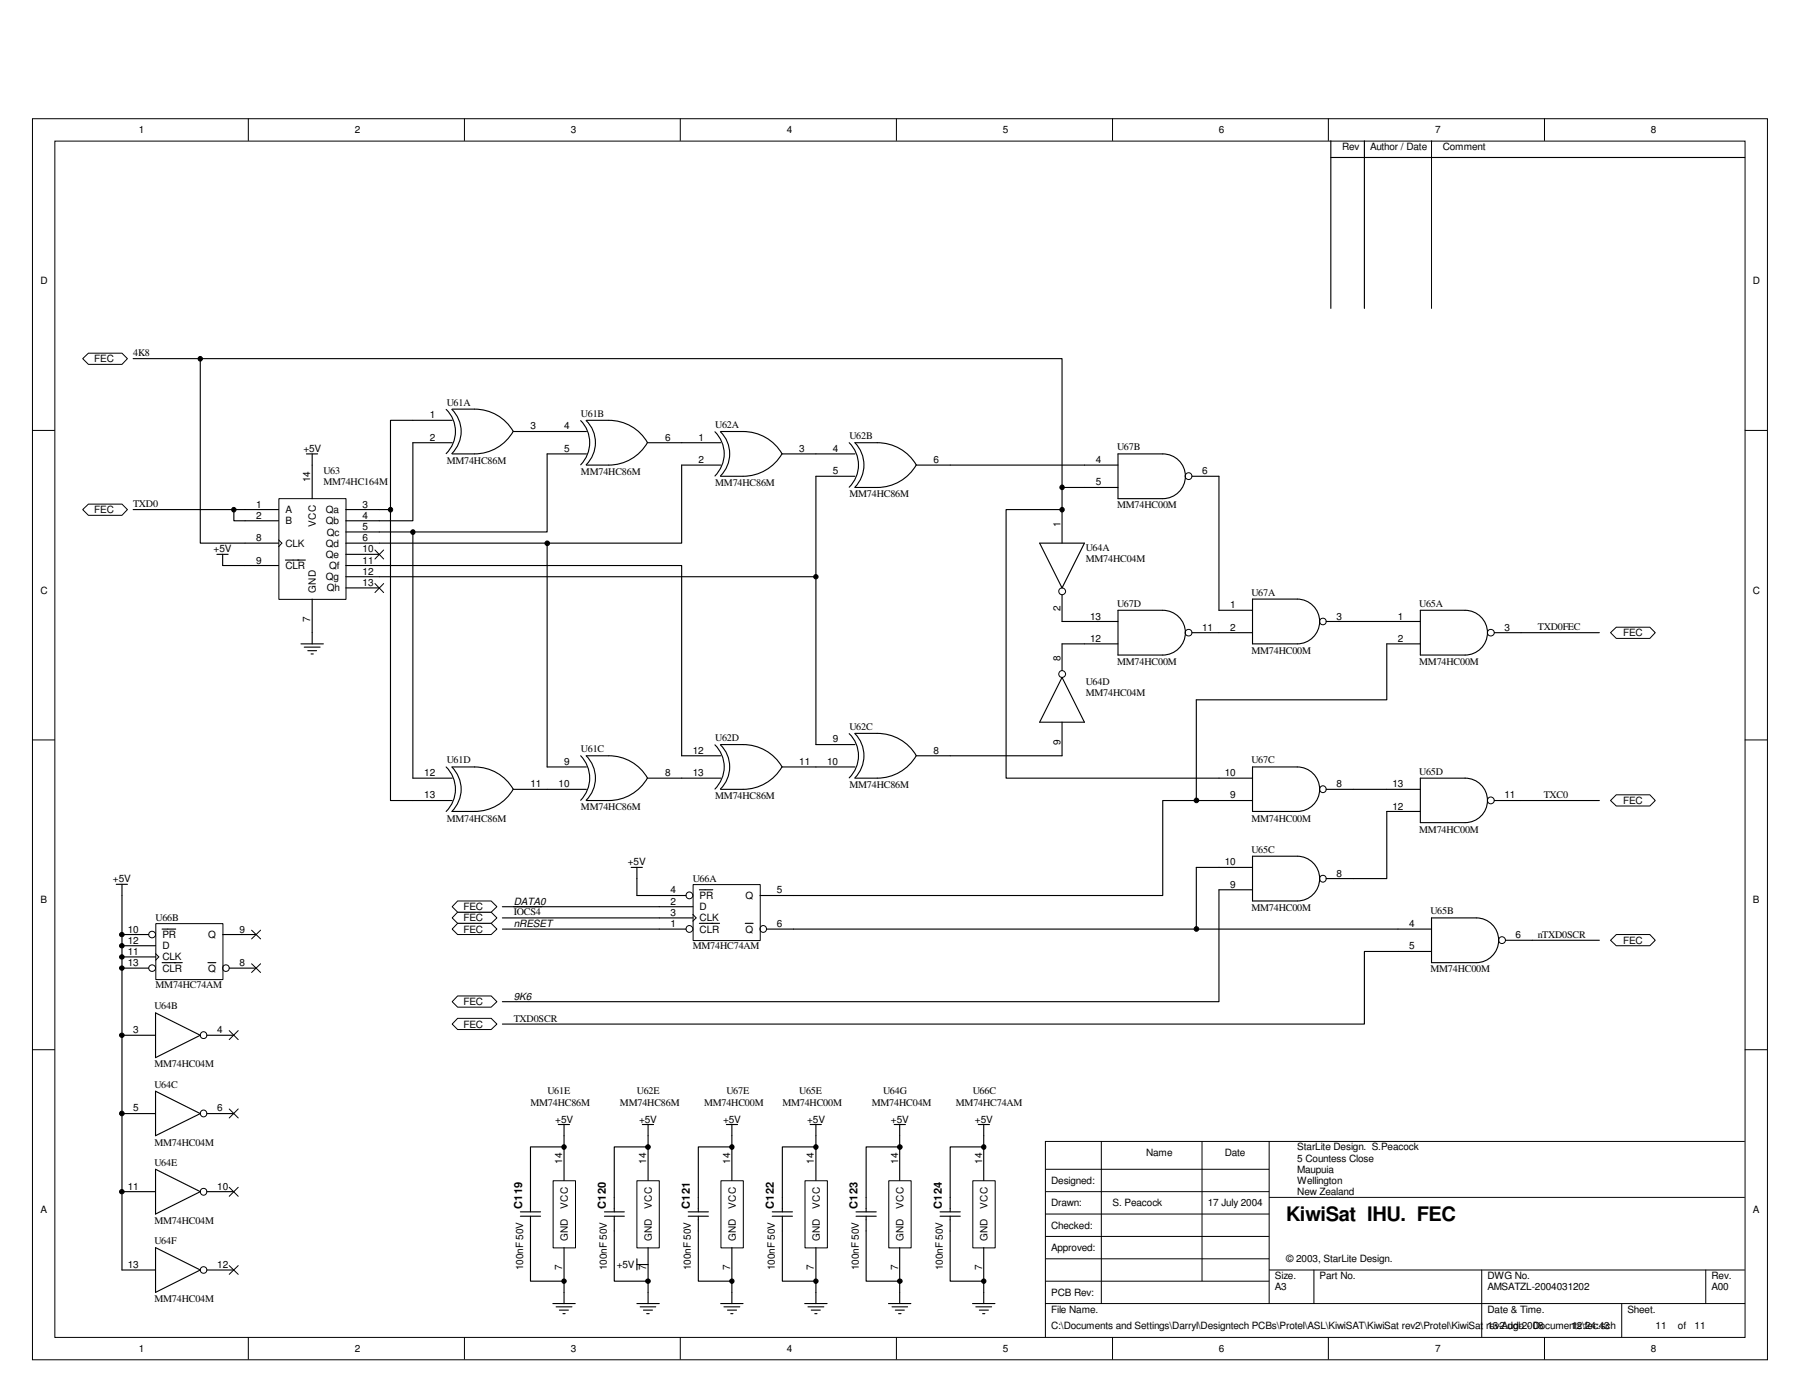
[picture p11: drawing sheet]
<svg xmlns="http://www.w3.org/2000/svg" width="279mm" height="216mm" viewBox="0 0 279 216" stroke-linecap="round" stroke-linejoin="round" font-family="sans-serif">
<g fill="none" stroke="#000" stroke-width=".16">
<path d="M5 18.4h269.2v192.5h-269.2zM38.5 18.4v3.4M72.1 18.4v3.4M105.5 18.4v3.4M139.1 18.4v3.4M172.6 18.4v3.4M206.1 18.4v3.4M239.6 18.4v3.4M8.5 21.9h262.2v185.5h-262.2zM222.1 21.8v26M5 66.8h3.5M270.7 66.8h3.5"/>
<path d="M5 114.8h3.5M270.7 114.8h3.5M5 162.8h3.5M170.9 177v25.2M186.5 177v21.7M196.9 177v25.2M270.7 177h-108.5v30.4M270.7 162.8h3.5M162.2 181.4h34.7M162.2 191.8h34.7M162.2 184.8h34.7M162.2 188.3h34.7"/>
<path d="M162.2 195.2h34.7M162.2 198.7h34.7M196.9 185.7h73.8M196.9 197h73.8M203.8 197v5.2M229.9 197v10.4M264.6 197v5.2M38.5 207.4v3.5M72.1 207.4v3.5M105.5 207.4v3.5M139.1 207.4v3.5M162.2 202.2h108.5"/>
<path d="M172.6 207.4v3.5M206.1 207.4v3.5M239.6 207.4v3.5M251.6 202.2v5.2"/>
</g>
<g fill="none" stroke="#000" stroke-width=".17">
<path d="M206.5 21.8v26M206.5 24.4h64.2M211.7 21.8v26M64.1 65.2h6M64.1 68.7h6M69.2 63.5a4.8 4.8 0 0 1 0 6.9M70.1 63.5a4.8 4.8 0 0 1 0 6.9M70.1 63.5a13.4 13.4 0 0 1 5.9 .4 6.8 6.8 0 0 1 3.6 3M79.6 66.9a6.9 6.9 0 0 1-6 3.5h-3.5M79.7 66.9h11.3M84.9 70.4h6.1M90.1 65.2a4.9 4.9 0 0 1 0 6.9"/>
<path d="M90.9 65.2a4.8 4.8 0 0 1 0 6.9M91 65.2a13.4 13.4 0 0 1 5.8 .4 6.8 6.8 0 0 1 3.7 3.1M100.5 68.6a6.9 6.9 0 0 1-6.1 3.5h-3.4M100.5 68.7h5.2M69.2 119a4.9 4.9 0 0 1 0 6.9M70.1 119a4.9 4.9 0 0 1 0 6.9M70.1 119a13.4 13.4 0 0 1 5.9 .4 6.8 6.8 0 0 1 3.6 3M84.9 119h6.1M90.1 117.2a5 5 0 0 1 0 6.9M90.9 117.2a4.9 4.9 0 0 1 0 6.9M91 117.2a13.4 13.4 0 0 1 5.8 .4 6.8 6.8 0 0 1 3.7 3.1M64.1 124.2h6"/>
<path d="M64.1 120.7h6M79.6 122.4a6.9 6.9 0 0 1-6 3.5h-3.5M79.7 122.4h11.3M100.5 120.6a6.9 6.9 0 0 1-6.1 3.6h-3.4M100.5 120.7h5.2M79.7 140.6h4.3"/>
</g>
<path d="M85.9 183.2h3.4v10.3h-3.4z" fill="#fff"/>
<path d="M85.8 183.1h3.5v10.4h-3.5z" fill="none" stroke="#000" stroke-width=".16"/>
<g fill="none" stroke="#000" stroke-width=".17">
<path d="M105.7 68.7h6.1M105.7 72.1h6.1M110.9 67a4.8 4.8 0 0 1 0 6.8M111.8 67a4.8 4.8 0 0 1 0 6.8M111.8 66.9a13.5 13.5 0 0 1 5.9 .4 6.9 6.9 0 0 1 3.6 3.1M121.3 70.4a7 7 0 0 1-6 3.5h-3.5M121.4 70.4h11.2M126.6 73.9h6M131.7 68.7a4.9 4.9 0 0 1 0 6.9M142.2 72.1a6.9 6.9 0 0 0-6.1-3.4h-3.5a5 5 0 0 1 0 6.9M142.2 72.1a7 7 0 0 1-6.1 3.5h-3.5M142.2 72.1h5.2"/>
<path d="M105.7 117.2h6.1M110.9 115.5a4.8 4.8 0 0 1 0 6.9M111.8 115.5a4.8 4.8 0 0 1 0 6.9M111.8 115.5a13.5 13.5 0 0 1 5.9 .4 6.9 6.9 0 0 1 3.6 3.1M121.3 118.9a7 7 0 0 1-6 3.5h-3.5M121.4 119h11.2M126.6 115.5h6M131.7 113.8a4.8 4.8 0 0 1 0 6.8M132.6 113.8a4.9 4.9 0 0 1 0 6.8M132.6 113.7a13.5 13.5 0 0 1 5.9 .5 6.9 6.9 0 0 1 3.7 3M142.2 117.2a7 7 0 0 1-6.1 3.5h-3.5M142.2 117.2h5.2"/>
<path d="M105.7 120.7h6.1M87.5 177.9v5.2M87.5 193.5v5.2"/>
</g>
<path d="M98.8 183.2h3.5v10.3h-3.5z" fill="#fff"/>
<g fill="none" stroke="#000" stroke-width=".16">
<path d="M98.8 183.1h3.5v10.4h-3.5z"/>
<circle cx="184.4" cy="73.9" r=".52"/>
<circle cx="184.4" cy="98.1" r=".52"/>
<circle cx="205.2" cy="96.4" r=".51"/>
<circle cx="205.2" cy="122.4" r=".52"/>
</g>
<g fill="none" stroke="#000" stroke-width=".17">
<path d="M168.2 72.1h5.2M168.2 75.6h5.2M173.4 70.4h7a3.5 3.5 0 0 1 3.5 3.5 3.5 3.5 0 0 1-3.5 3.4h-7zM184.9 73.9h4.2M168.2 99.9h5.2M168.2 96.4h5.2M173.4 94.7h7a3.5 3.5 0 0 1 3.5 3.4 3.5 3.5 0 0 1-3.5 3.5h-7zM184.9 98.1h9.4M189.1 94.7h5.2M194.3 92.9h7a3.5 3.5 0 0 1 3.4 3.5 3.5 3.5 0 0 1-3.4 3.5h-7zM205.7 96.4h4.2M194.3 119h7a3.5 3.5 0 0 1 3.4 3.4 3.5 3.5 0 0 1-3.4 3.5h-7z"/>
<path d="M189.1 124.2h5.2M189.1 120.7h5.2M205.7 122.4h4.2M100.5 177.9v5.2M100.5 193.5v5.2"/>
</g>
<path d="M111.9 183.2h3.4v10.3h-3.4z" fill="#fff"/>
<g fill="none" stroke="#000" stroke-width=".16">
<path d="M111.8 183.1h3.5v10.4h-3.5z"/>
<circle cx="231.3" cy="98.1" r=".53"/>
<circle cx="205.2" cy="136.3" r=".52"/>
<circle cx="231.3" cy="124.1" r=".53"/>
<circle cx="233" cy="145.8" r=".53"/>
</g>
<g fill="none" stroke="#000" stroke-width=".17">
<path d="M215.1 96.4h5.2M215.1 99.9h5.2M220.3 94.7h7a3.5 3.5 0 0 1 3.5 3.4 3.5 3.5 0 0 1-3.5 3.5h-7zM231.8 98.1h4.2M189.1 138h5.2M189.1 134.5h5.2M194.3 132.8h7a3.5 3.5 0 0 1 3.4 3.5 3.5 3.5 0 0 1-3.4 3.4h-7zM205.7 136.3h4.2M215.1 125.9h5.2M215.1 122.4h5.2M220.3 120.7h7a3.5 3.5 0 0 1 3.5 3.4 3.5 3.5 0 0 1-3.5 3.5h-7zM231.8 124.2h4.2"/>
<path d="M216.9 144.1h5.2M216.9 147.6h5.2M222.1 142.4h6.9a3.5 3.5 0 0 1 3.5 3.4 3.5 3.5 0 0 1-3.5 3.5h-6.9zM233.6 145.8h4.1M113.5 177.9v5.2M113.5 193.5v5.2"/>
</g>
<path d="M124.9 183.2h3.5v10.3h-3.5z" fill="#fff"/>
<g fill="none" stroke="#000" stroke-width=".16">
<path d="M124.9 183.1h3.5v10.4h-3.5z"/>
<circle cx="164.8" cy="91.7" r=".53"/>
<circle cx="164.8" cy="104.5" r=".53"/>
<circle cx="31.6" cy="160.6" r=".52"/>
<circle cx="31.6" cy="172.7" r=".52"/>
<circle cx="31.6" cy="184.8" r=".52"/>
<circle cx="31.6" cy="197" r=".51"/>
</g>
<g fill="none" stroke="#000" stroke-width=".17">
<path d="M164.8 79v5.2M161.3 84.2h6.9l-3.4 7zM164.8 92.2v4.2M164.8 99.9v4.1M164.8 112v5.2M164.8 105.1l3.4 6.9h-6.9zM24.1 157.1l7 3.5-7 3.4zM18.9 160.6h5.2M18.9 172.7h5.2M24.1 169.2l7 3.5-7 3.4zM32.1 160.6h4.2M32.1 172.7h4.2"/>
<path d="M126.6 177.9v5.2M18.9 184.8h5.2M18.9 197h5.2M24.1 181.4l7 3.4-7 3.5zM24.1 193.5l7 3.5-7 3.4zM32.1 184.8h4.2M32.1 197h4.2M126.6 193.5v5.2"/>
</g>
<path d="M137.9 183.2h3.5v10.3h-3.5z" fill="#fff"/>
<path d="M137.9 183.1h3.5v10.4h-3.5z" fill="none" stroke="#000" stroke-width=".16"/>
<path d="M139.6 177.9v5.2M139.6 193.5v5.2" fill="none" stroke="#000" stroke-width=".17"/>
<path d="M107.6 137.2h10.3v8.7h-10.3z" fill="#fff"/>
<g fill="none" stroke="#000" stroke-width=".16">
<path d="M107.5 137.2h10.4v8.7h-10.4zM107.5 141.8l.5 .6-.5 .5"/>
<circle cx="107" cy="138.9" r=".53"/>
<circle cx="107" cy="144.1" r=".53"/>
<circle cx="118.4" cy="144.1" r=".52"/>
</g>
<path d="M102.3 138.9h4.1M108.5 138h2.1M117.9 138.9h5.2M102.3 142.4h5.2M102.3 140.6h5.2M102.3 144.1h4.1M108.5 143.2h3.1M115.6 143.2h1.2M118.9 144.1h4.2" fill="none" stroke="#000" stroke-width=".17"/>
<path d="M24.2 143.3h10.4v8.6h-10.4z" fill="#fff"/>
<g fill="none" stroke="#000" stroke-width=".16">
<path d="M24.1 147.9l.5 .5-.5 .5M24.2 143.3h10.4v8.6h-10.4z"/>
<circle cx="23.6" cy="150.2" r=".52"/>
<circle cx="23.6" cy="144.9" r=".52"/>
<circle cx="35" cy="150.2" r=".51"/>
</g>
<path d="M18.9 144.9h4.2M18.9 148.4h5.2M18.9 146.7h5.2M18.9 150.2h4.2M25.1 144.1h2.2M25.1 149.3h3.2M32.3 149.3h1.2M34.5 144.9h5.3M35.6 150.2h4.2" fill="none" stroke="#000" stroke-width=".17"/>
<path d="M151 183.2h3.4v10.3h-3.4z" fill="#fff"/>
<path d="M150.9 183.1h3.5v10.4h-3.5z" fill="none" stroke="#000" stroke-width=".16"/>
<path d="M152.6 177.9v5.2M152.6 193.5v5.2" fill="none" stroke="#000" stroke-width=".17"/>
<path d="M43.3 77.4h10.4v15.6h-10.4z" fill="#fff"/>
<g fill="none" stroke="#000" stroke-width=".16">
<path d="M43.3 77.3h10.4v15.7h-10.4zM43.2 83.7l.5 .5-.5 .6M58.2 85.3l1.3 1.4M58.2 90.5l1.3 1.4M59.5 85.3l-1.3 1.4M59.5 90.5l-1.3 1.4"/>
<circle cx="31.1" cy="55.6" r=".35"/>
<circle cx="36.3" cy="79.1" r=".35"/>
<circle cx="60.6" cy="79.1" r=".35"/>
<circle cx="164.8" cy="75.6" r=".35"/>
<circle cx="64" cy="82.5" r=".35"/>
<circle cx="84.9" cy="84.3" r=".36"/>
<circle cx="126.6" cy="89.5" r=".34"/>
</g>
<g fill="none" stroke="#000" stroke-width=".17">
<path d="M20.7 55.6h10.4M20.7 79h22.5M36.3 79v1.8h6.9M47.5 70.4h1.8M48.4 70.4v6.9M60.6 79v45.2h3.5M64.1 65.2h-3.5v13.8h-7M64.1 68.7v12.1h-10.5M84.9 70.4v12.1h-31.3M105.7 72.1v12.1h-52.1M126.6 73.9v41.6M147.4 72.1h20.8"/>
<path d="M164.8 75.6v-20h-133.7v28.6h12.1M168.2 75.6h-3.4v3.4M33.7 86h1.7M34.5 86v1.7h8.7M44.3 86.9h3.1M46.7 99.9h3.5M48.4 92.9v7M53.6 87.7h52.1v29.5M53.6 86h5.2M53.6 89.5h73M53.6 91.2h5.2M64.1 82.5v38.2"/>
<path d="M84.9 84.2v34.8M164.8 96.4h3.4M164.8 99.9h3.4M47.2 100.4h2.5M47.8 100.9h1.3M48.3 101.4h.3M147.4 117.2h17.4M80.7 188.6h3.2M80.7 188h3.2M82.3 185.7v2.3M82.3 188.6v2.3"/>
</g>
<g fill="#000">
<circle cx="31.1" cy="55.6" r=".35"/>
<circle cx="36.3" cy="79.1" r=".35"/>
<circle cx="60.6" cy="79.1" r=".35"/>
<circle cx="164.8" cy="75.6" r=".35"/>
<circle cx="64" cy="82.5" r=".35"/>
<circle cx="84.9" cy="84.3" r=".36"/>
<circle cx="126.6" cy="89.5" r=".34"/>
</g>
<path d="M12.8 79l.9-.8h5.2l.9 .8-.9 .9h-5.2z" fill-rule="evenodd" fill="#fff"/>
<path d="M12.8 79l.9-.8h5.2l.9 .8-.9 .9h-5.2z" fill="none" stroke="#000" stroke-width=".16"/>
<path d="M12.8 55.6l.9-.8h5.2l.9 .8-.9 .9h-5.2z" fill-rule="evenodd" fill="#fff"/>
<path d="M12.8 55.6l.9-.8h5.2l.9 .8-.9 .9h-5.2z" fill="none" stroke="#000" stroke-width=".16"/>
<path d="M164.8 79h-8.7v41.7h33M189.1 73.9v20.8M209.9 96.4h5.2M215.1 99.9v8.6h-29.5M236 98.1h12.1M209.9 122.4h5.2M215.1 125.9v10.4h-5.2M236 124.2h12.1" fill="none" stroke="#000" stroke-width=".17"/>
<path d="M249.9 98.1l.8-.8h5.2l.9 .8-.9 .9h-5.2z" fill-rule="evenodd" fill="#fff"/>
<path d="M249.9 98.1l.8-.8h5.2l.9 .8-.9 .9h-5.2z" fill="none" stroke="#000" stroke-width=".16"/>
<path d="M249.9 145.8l.8-.9h5.2l.9 .9-.9 .9h-5.2z" fill-rule="evenodd" fill="#fff"/>
<path d="M249.9 145.8l.8-.9h5.2l.9 .9-.9 .9h-5.2z" fill="none" stroke="#000" stroke-width=".16"/>
<path d="M71 154.5h5.2l.9 .9-.9 .8h-5.2l-.9-.8z" fill-rule="evenodd" fill="#fff"/>
<path d="M71 154.5h5.2l.9 .9-.9 .8h-5.2l-.9-.8z" fill="none" stroke="#000" stroke-width=".16"/>
<path d="M185.6 134.5h3.5M189.1 138v17.4h-111.2M237.7 145.8h10.4" fill="none" stroke="#000" stroke-width=".17"/>
<path d="M249.9 124.2l.8-.9h5.2l.9 .9-.9 .8h-5.2z" fill-rule="evenodd" fill="#fff"/>
<path d="M249.9 124.2l.8-.9h5.2l.9 .9-.9 .8h-5.2z" fill="none" stroke="#000" stroke-width=".16"/>
<path d="M216.9 147.6h-5.2v11.2h-133.8" fill="none" stroke="#000" stroke-width=".17"/>
<path d="M71 157.9h5.2l.9 .9-.9 .9h-5.2l-.9-.9z" fill-rule="evenodd" fill="#fff"/>
<path d="M71 157.9h5.2l.9 .9-.9 .9h-5.2l-.9-.9z" fill="none" stroke="#000" stroke-width=".16"/>
<path d="M97.9 134.5h1.8M98.8 134.5v4.4" fill="none" stroke="#000" stroke-width=".17"/>
<path d="M71 141.5h5.2l.9 .9-.9 .8h-5.2l-.9-.8z" fill-rule="evenodd" fill="#fff"/>
<path d="M71 141.5h5.2l.9 .9-.9 .8h-5.2l-.9-.8z" fill="none" stroke="#000" stroke-width=".16"/>
<path d="M71 139.7h5.2l.9 .9-.9 .9h-5.2l-.9-.9z" fill-rule="evenodd" fill="#fff"/>
<g fill="none" stroke="#000" stroke-width=".16">
<path d="M71 139.7h5.2l.9 .9-.9 .9h-5.2l-.9-.9zM35.6 159.9l1.4 1.3M37 159.9l-1.4 1.3M39 144.3l1.4 1.3M39 149.5l1.4 1.3M40.4 144.3l-1.4 1.3M40.4 149.5l-1.4 1.3M35.6 172l1.4 1.4M37 172l-1.4 1.4M35.6 184.1l1.4 1.4M35.6 196.3l1.4 1.4M37 184.1l-1.4 1.4"/>
<path d="M37 196.3l-1.4 1.4"/>
<circle cx="164.8" cy="79.1" r=".35"/>
<circle cx="18.9" cy="148.4" r=".35"/>
<circle cx="18.9" cy="146.7" r=".35"/>
<circle cx="18.9" cy="145" r=".35"/>
<circle cx="18.9" cy="150.2" r=".35"/>
<circle cx="18.9" cy="172.7" r=".36"/>
<circle cx="18.9" cy="160.6" r=".35"/>
<circle cx="87.5" cy="177.9" r=".35"/>
<circle cx="100.5" cy="177.9" r=".36"/>
<circle cx="113.5" cy="177.9" r=".35"/>
<circle cx="126.6" cy="177.9" r=".35"/>
<circle cx="139.6" cy="177.9" r=".36"/>
<circle cx="152.6" cy="177.9" r=".35"/>
<circle cx="18.9" cy="184.8" r=".35"/>
<circle cx="87.5" cy="198.7" r=".34"/>
<circle cx="100.5" cy="198.7" r=".35"/>
<circle cx="113.5" cy="198.7" r=".34"/>
<circle cx="126.6" cy="198.7" r=".34"/>
<circle cx="139.6" cy="198.7" r=".35"/>
<circle cx="152.6" cy="198.7" r=".34"/>
</g>
<g fill="none" stroke="#000" stroke-width=".17">
<path d="M18 137.2h1.8M18.9 137.2v59.8M77.9 140.6h24.4M77.9 142.4h24.4M86.6 174.4h1.7M87.5 174.4v3.5h-5.2v7.8M99.7 174.4h1.7M100.5 174.4v3.5h-5.2v10.1M112.7 174.4h1.7M113.5 174.4v3.5h-5.2v10.1M125.7 174.4h1.7M126.6 174.4v3.5h-5.2v10.1"/>
<path d="M138.7 174.4h1.8M139.6 174.4v3.5h-5.2v10.1M151.8 174.4h1.7M152.6 174.4v3.5h-5.2v10.1M82.3 190.9v7.8h5.2v3.5M93.8 188.6h3.1M93.8 188h3.1M95.3 188.6v10.1h5.2v3.5M98.8 195.2v1.8M98.8 196.1h1.7M106.8 188.6h3.1M106.8 188h3.1"/>
<path d="M108.3 188.6v10.1h5.2v3.5M119.8 188.6h3.1M119.8 188h3.1M121.4 188.6v10.1h5.2v3.5M132.8 188.6h3.1M132.8 188h3.1M134.4 188.6v10.1h5.2v3.5M145.8 188.6h3.2M145.8 188h3.2M147.4 188.6v10.1h5.2v3.5M85.8 202.2h3.4M86.3 202.7h2.4"/>
<path d="M86.8 203.2h1.4M87.3 203.8h.4M98.8 202.2h3.5M99.3 202.7h2.4M99.8 203.2h1.4M100.3 203.8h.4M111.8 202.2h3.5M112.3 202.7h2.5M112.9 203.2h1.4M113.4 203.8h.3M124.8 202.2h3.5M125.3 202.7h2.5"/>
<path d="M125.9 203.2h1.4M126.4 203.8h.3M137.8 202.2h3.5M138.4 202.7h2.4M138.9 203.2h1.4M139.4 203.8h.4M150.9 202.2h3.4M151.4 202.7h2.4M151.9 203.2h1.4M152.4 203.8h.4"/>
</g>
<g fill="#000">
<circle cx="164.8" cy="79.1" r=".35"/>
<circle cx="18.9" cy="148.4" r=".35"/>
<circle cx="18.9" cy="146.7" r=".35"/>
<circle cx="18.9" cy="145" r=".35"/>
<circle cx="18.9" cy="150.2" r=".35"/>
<circle cx="18.9" cy="172.7" r=".36"/>
<circle cx="18.9" cy="160.6" r=".35"/>
<circle cx="87.5" cy="177.9" r=".35"/>
<circle cx="100.5" cy="177.9" r=".36"/>
<circle cx="113.5" cy="177.9" r=".35"/>
<circle cx="126.6" cy="177.9" r=".35"/>
<circle cx="139.6" cy="177.9" r=".36"/>
<circle cx="152.6" cy="177.9" r=".35"/>
<circle cx="18.9" cy="184.8" r=".35"/>
<circle cx="87.5" cy="198.7" r=".34"/>
<circle cx="100.5" cy="198.7" r=".35"/>
<circle cx="113.5" cy="198.7" r=".34"/>
<circle cx="126.6" cy="198.7" r=".34"/>
<circle cx="139.6" cy="198.7" r=".35"/>
<circle cx="152.6" cy="198.7" r=".34"/>
</g>
<path d="M71 143.2h5.2l.9 .9-.9 .8h-5.2l-.9-.8z" fill-rule="evenodd" fill="#fff"/>
<g fill="none" stroke="#000" stroke-width=".16">
<path d="M71 143.2h5.2l.9 .9-.9 .8h-5.2l-.9-.8z"/>
<circle cx="185.6" cy="124.1" r=".36"/>
<circle cx="185.6" cy="144.1" r=".36"/>
</g>
<path d="M185.6 108.5v15.7M98.8 138.9h3.5M185.6 134.5v9.6h-62.5M189.1 124.2h-8.7v14.7h-57.3M77.9 144.1h24.4M185.6 144.1h31.3" fill="none" stroke="#000" stroke-width=".17"/>
<g fill="#000">
<circle cx="185.6" cy="124.1" r=".36"/>
<circle cx="185.6" cy="144.1" r=".36"/>
</g>
<text font-size="3.1" x="199.5" y="189.4">KiwiSat IHU. FEC</text>
<g font-size="1.7">
<text x="81" y="187.5" transform="rotate(-90 81 187.5)">C119</text>
<text x="94" y="187.5" transform="rotate(-90 94 187.5)">C120</text>
<text x="107" y="187.5" transform="rotate(-90 107 187.5)">C121</text>
<text x="120.1" y="187.5" transform="rotate(-90 120.1 187.5)">C122</text>
<text x="133.1" y="187.5" transform="rotate(-90 133.1 187.5)">C123</text>
<text x="146.1" y="187.5" transform="rotate(-90 146.1 187.5)">C124</text>
</g>
<g font-size="1.6">
<text x="21.5" y="20.7">1</text>
<text x="55" y="20.7">2</text>
<text x="88.6" y="20.7">3</text>
<text x="122.1" y="20.7">4</text>
<text x="155.6" y="20.7">5</text>
<text x="189.1" y="20.7">6</text>
<text x="208.2" y="23.2">Rev</text>
<text x="212.6" y="23.2">Author / Date</text>
<text x="222.6" y="20.7">7</text>
<text x="223.8" y="23.2">Comment</text>
<text x="256.1" y="20.7">8</text>
<text x="6.3" y="44.1">D</text>
<text x="271.9" y="44.1">D</text>
<text x="14.6" y="56.2">FEC</text>
<text x="20.7" y="55.3">4K8</text>
<text x="66.7" y="64.9">1</text>
<text x="69.3" y="62.9">U61A</text>
<text x="90.1" y="64.6">U61B</text>
<text x="47.1" y="70.1">+5V</text>
<text x="66.7" y="68.3">2</text>
<text x="69.3" y="71.9">MM74HC86M</text>
<text x="82.3" y="66.6">3</text>
<text x="87.5" y="66.6">4</text>
<text x="87.5" y="70.1">5</text>
<text x="103.2" y="68.3">6</text>
<text x="108.4" y="68.3">1</text>
<text x="108.4" y="71.8">2</text>
<text x="111" y="66.4">U62A</text>
<text x="124" y="70.1">3</text>
<text x="129.2" y="70.1">4</text>
<text x="131.8" y="68.1">U62B</text>
<text x="144.8" y="71.8">6</text>
<text x="170" y="71.8">4</text>
<text x="173.3" y="69.8">U67B</text>
<text x="48.1" y="74.8" transform="rotate(-90 48.1 74.8)">14</text>
<text x="50.2" y="73.5">U63</text>
<text x="50.2" y="75.2">MM74HC164M</text>
<text x="90.1" y="73.7">MM74HC86M</text>
<text x="111" y="75.4">MM74HC86M</text>
<text x="129.2" y="73.5">5</text>
<text x="131.8" y="77.1">MM74HC86M</text>
<text x="170" y="75.3">5</text>
<text x="186.5" y="73.5">6</text>
<text x="14.6" y="79.6">FEC</text>
<text x="20.7" y="78.7">TXD0</text>
<text x="39.8" y="78.7">1</text>
<text x="39.8" y="80.5">2</text>
<text x="39.8" y="83.9">8</text>
<text x="44.3" y="79.6">A</text>
<text x="44.3" y="81.3">B</text>
<text x="49" y="81.7" transform="rotate(-90 49 81.7)">VCC</text>
<text x="50.5" y="79.6">Qa</text>
<text x="50.5" y="81.3">Qb</text>
<text x="50.7" y="83.1">Qc</text>
<text x="56.3" y="82.2">5</text>
<text x="56.3" y="78.7">3</text>
<text x="56.3" y="80.5">4</text>
<text x="56.3" y="83.9">6</text>
<text x="164.5" y="81.7" transform="rotate(-90 164.5 81.7)">1</text>
<text x="173.3" y="78.9">MM74HC00M</text>
<text x="33.1" y="85.7">+5V</text>
<text x="39.8" y="87.4">9</text>
<text x="44.3" y="84.8">CLK</text>
<text x="44.3" y="88.3">CLR</text>
<text x="50.5" y="84.8">Qd</text>
<text x="50.5" y="86.5">Qe</text>
<text x="51.1" y="88.3">Qf</text>
<text x="56.3" y="85.7">10</text>
<text x="56.3" y="89.2">12</text>
<text x="56.3" y="87.4">11</text>
<text x="168.4" y="85.5">U64A</text>
<text x="168.4" y="87.2">MM74HC04M</text>
<text x="6.3" y="92.1">C</text>
<text x="49" y="91.9" transform="rotate(-90 49 91.9)">GND</text>
<text x="50.5" y="90">Qg</text>
<text x="50.7" y="91.7">Qh</text>
<text x="56.3" y="90.9">13</text>
<text x="164.5" y="94.7" transform="rotate(-90 164.5 94.7)">2</text>
<text x="173.3" y="94.1">U67D</text>
<text x="190.8" y="94.4">1</text>
<text x="194.1" y="92.4">U67A</text>
<text x="220.2" y="94.1">U65A</text>
<text x="271.9" y="92.1">C</text>
<text x="48.1" y="96.4" transform="rotate(-90 48.1 96.4)">7</text>
<text x="169.1" y="99.6">12</text>
<text x="169.1" y="96.1">13</text>
<text x="186.5" y="97.8">11</text>
<text x="190.8" y="97.8">2</text>
<text x="194.1" y="101.4">MM74HC00M</text>
<text x="207.3" y="96.1">3</text>
<text x="216.9" y="96.1">1</text>
<text x="216.9" y="99.6">2</text>
<text x="233.4" y="97.8">3</text>
<text x="238.6" y="97.8">TXD0FEC</text>
<text x="251.8" y="98.7">FEC</text>
<text x="164.5" y="102.5" transform="rotate(-90 164.5 102.5)">8</text>
<text x="168.4" y="106.3">U64D</text>
<text x="168.4" y="108">MM74HC04M</text>
<text x="173.3" y="103.2">MM74HC00M</text>
<text x="220.2" y="103.2">MM74HC00M</text>
<text x="131.8" y="113.2">U62C</text>
<text x="69.3" y="118.4">U61D</text>
<text x="87.5" y="118.6">9</text>
<text x="90.1" y="116.7">U61C</text>
<text x="107.5" y="116.9">12</text>
<text x="111" y="114.9">U62D</text>
<text x="124" y="118.6">11</text>
<text x="128.3" y="118.6">10</text>
<text x="129.2" y="115.1">9</text>
<text x="144.8" y="116.9">8</text>
<text x="164.5" y="115.5" transform="rotate(-90 164.5 115.5)">9</text>
<text x="194.1" y="118.4">U67C</text>
<text x="65.8" y="120.4">12</text>
<text x="65.8" y="123.8">13</text>
<text x="82.3" y="122.1">11</text>
<text x="86.7" y="122.1">10</text>
<text x="90.1" y="125.7">MM74HC86M</text>
<text x="103.2" y="120.4">8</text>
<text x="107.5" y="120.4">13</text>
<text x="111" y="124">MM74HC86M</text>
<text x="131.8" y="122.2">MM74HC86M</text>
<text x="190" y="120.4">10</text>
<text x="190.8" y="123.8">9</text>
<text x="207.3" y="122.1">8</text>
<text x="216" y="125.6">12</text>
<text x="216" y="122.1">13</text>
<text x="220.2" y="120.1">U65D</text>
<text x="233.4" y="123.8">11</text>
<text x="239.5" y="123.8">TXC0</text>
<text x="251.8" y="124.7">FEC</text>
<text x="69.3" y="127.4">MM74HC86M</text>
<text x="194.1" y="127.4">MM74HC00M</text>
<text x="220.2" y="129.2">MM74HC00M</text>
<text x="17.5" y="136.8">+5V</text>
<text x="97.4" y="134.2">+5V</text>
<text x="107.5" y="136.8">U66A</text>
<text x="190" y="134.2">10</text>
<text x="190.8" y="137.7">9</text>
<text x="194.1" y="132.3">U65C</text>
<text x="207.3" y="136">8</text>
<text x="6.3" y="140.1">B</text>
<text x="24.1" y="142.9">U66B</text>
<text x="71.9" y="142.9">FEC</text>
<text x="71.9" y="141.2">FEC</text>
<text x="79.7" y="142">IOCS4</text>
<text x="79.7" y="140.3">DATA0</text>
<text x="79.7" y="143.8">nRESET</text>
<text x="104" y="138.6">4</text>
<text x="104" y="142">3</text>
<text x="104" y="140.3">2</text>
<text x="104" y="143.8">1</text>
<text x="108.5" y="139.4">PR</text>
<text x="108.5" y="142.9">CLK</text>
<text x="108.5" y="141.2">D</text>
<text x="115.7" y="139.4">Q</text>
<text x="120.5" y="138.6">5</text>
<text x="120.5" y="143.8">6</text>
<text x="194.1" y="141.3">MM74HC00M</text>
<text x="218.6" y="143.8">4</text>
<text x="221.9" y="141.8">U65B</text>
<text x="271.9" y="140.1">B</text>
<text x="19.8" y="144.7">10</text>
<text x="19.8" y="148.1">11</text>
<text x="19.8" y="146.4">12</text>
<text x="19.8" y="149.9">13</text>
<text x="25.2" y="145.5">PR</text>
<text x="25.2" y="149">CLK</text>
<text x="25.2" y="147.2">D</text>
<text x="32.3" y="145.5">Q</text>
<text x="37.2" y="144.7">9</text>
<text x="37.2" y="149.9">8</text>
<text x="71.9" y="144.7">FEC</text>
<text x="107.5" y="147.2">MM74HC74AM</text>
<text x="108.5" y="144.7">CLR</text>
<text x="115.7" y="144.7">Q</text>
<text x="218.6" y="147.2">5</text>
<text x="235.1" y="145.5">6</text>
<text x="238.6" y="145.5">nTXD0SCR</text>
<text x="251.8" y="146.4">FEC</text>
<text x="24.1" y="153.2">MM74HC74AM</text>
<text x="25.2" y="150.7">CLR</text>
<text x="32.3" y="150.7">Q</text>
<text x="71.9" y="155.9">FEC</text>
<text x="79.7" y="155">9K6</text>
<text x="221.9" y="150.8">MM74HC00M</text>
<text x="20.7" y="160.2">3</text>
<text x="24" y="156.5">U64B</text>
<text x="33.7" y="160.2">4</text>
<text x="71.9" y="159.4">FEC</text>
<text x="79.7" y="158.5">TXD0SCR</text>
<text x="24" y="165.6">MM74HC04M</text>
<text x="20.7" y="172.4">5</text>
<text x="24" y="168.7">U64C</text>
<text x="33.7" y="172.4">6</text>
<text x="82.3" y="171.5">MM74HC86M</text>
<text x="84.9" y="169.8">U61E</text>
<text x="96.2" y="171.5">MM74HC86M</text>
<text x="98.8" y="169.8">U62E</text>
<text x="109.2" y="171.5">MM74HC00M</text>
<text x="112.7" y="169.8">U67E</text>
<text x="121.4" y="171.5">MM74HC00M</text>
<text x="124" y="169.8">U65E</text>
<text x="135.3" y="171.5">MM74HC04M</text>
<text x="137" y="169.8">U64G</text>
<text x="148.3" y="171.5">MM74HC74AM</text>
<text x="150.9" y="169.8">U66C</text>
<text x="24" y="177.7">MM74HC04M</text>
<text x="86.1" y="174.1">+5V</text>
<text x="99.1" y="174.1">+5V</text>
<text x="112.2" y="174.1">+5V</text>
<text x="125.2" y="174.1">+5V</text>
<text x="138.2" y="174.1">+5V</text>
<text x="151.3" y="174.1">+5V</text>
<text x="177.8" y="179.3">Name</text>
<text x="190" y="179.3">Date</text>
<text x="201.3" y="178.4">StarLite Design. S.Peacock</text>
<text x="19.8" y="184.5">11</text>
<text x="24" y="180.8">U64E</text>
<text x="33.7" y="184.5">10</text>
<text x="87.2" y="180.5" transform="rotate(-90 87.2 180.5)">14</text>
<text x="100.2" y="180.5" transform="rotate(-90 100.2 180.5)">14</text>
<text x="113.3" y="180.5" transform="rotate(-90 113.3 180.5)">14</text>
<text x="126.3" y="180.5" transform="rotate(-90 126.3 180.5)">14</text>
<text x="139.3" y="180.5" transform="rotate(-90 139.3 180.5)">14</text>
<text x="152.4" y="180.5" transform="rotate(-90 152.4 180.5)">14</text>
<text x="163.1" y="183.6">Designed:</text>
<text x="201.3" y="180.2">5 Countess Close</text>
<text x="201.3" y="181.9">Maupuia</text>
<text x="201.3" y="183.6">Wellington</text>
<text x="201.3" y="185.4">New Zealand</text>
<text x="6.3" y="188.2">A</text>
<text x="24" y="189.9">MM74HC04M</text>
<text x="88.1" y="187.5" transform="rotate(-90 88.1 187.5)">VCC</text>
<text x="101.1" y="187.5" transform="rotate(-90 101.1 187.5)">VCC</text>
<text x="114.1" y="187.5" transform="rotate(-90 114.1 187.5)">VCC</text>
<text x="127.2" y="187.5" transform="rotate(-90 127.2 187.5)">VCC</text>
<text x="140.2" y="187.5" transform="rotate(-90 140.2 187.5)">VCC</text>
<text x="153.2" y="187.5" transform="rotate(-90 153.2 187.5)">VCC</text>
<text x="163.1" y="190.6">Checked:</text>
<text x="163.1" y="187.1">Drawn:</text>
<text x="172.6" y="187.1">S. Peacock</text>
<text x="187.4" y="187.1">17 July 2004</text>
<text x="271.9" y="188.2">A</text>
<text x="19.8" y="196.7">13</text>
<text x="24" y="193">U64F</text>
<text x="33.7" y="196.7">12</text>
<text x="81.2" y="197" transform="rotate(-90 81.2 197)">100nF 50V</text>
<text x="87.2" y="197" transform="rotate(-90 87.2 197)">7</text>
<text x="88.1" y="192.5" transform="rotate(-90 88.1 192.5)">GND</text>
<text x="94.1" y="197" transform="rotate(-90 94.1 197)">100nF 50V</text>
<text x="95.7" y="196.7">+5V</text>
<text x="100.2" y="197" transform="rotate(-90 100.2 197)">7</text>
<text x="101.1" y="192.5" transform="rotate(-90 101.1 192.5)">GND</text>
<text x="107.2" y="197" transform="rotate(-90 107.2 197)">100nF 50V</text>
<text x="113.3" y="197" transform="rotate(-90 113.3 197)">7</text>
<text x="114.1" y="192.5" transform="rotate(-90 114.1 192.5)">GND</text>
<text x="120.2" y="197" transform="rotate(-90 120.2 197)">100nF 50V</text>
<text x="126.3" y="197" transform="rotate(-90 126.3 197)">7</text>
<text x="127.2" y="192.5" transform="rotate(-90 127.2 192.5)">GND</text>
<text x="133.2" y="197" transform="rotate(-90 133.2 197)">100nF 50V</text>
<text x="139.3" y="197" transform="rotate(-90 139.3 197)">7</text>
<text x="140.2" y="192.5" transform="rotate(-90 140.2 192.5)">GND</text>
<text x="146.3" y="197" transform="rotate(-90 146.3 197)">100nF 50V</text>
<text x="152.4" y="197" transform="rotate(-90 152.4 197)">7</text>
<text x="153.2" y="192.5" transform="rotate(-90 153.2 192.5)">GND</text>
<text x="163.1" y="194.1">Approved:</text>
<text x="199.5" y="195.8">© 2003, StarLite Design.</text>
<text x="24" y="202">MM74HC04M</text>
<text x="163.1" y="201">PCB Rev:</text>
<text x="163.1" y="203.6">File Name.</text>
<text x="197.8" y="198.4">Size.</text>
<text x="197.8" y="200.1">A3</text>
<text x="204.7" y="198.4">Part No.</text>
<text x="230.8" y="198.4">DWG No.</text>
<text x="230.8" y="200.1">AMSATZL-2004031202</text>
<text x="230.8" y="203.6">Date &amp; Time.</text>
<text x="252.5" y="203.6">Sheet.</text>
<text x="265.5" y="198.4">Rev.</text>
<text x="265.5" y="200.1">A00</text>
<text x="21.5" y="209.7">1</text>
<text x="55" y="209.7">2</text>
<text x="88.6" y="209.7">3</text>
<text x="122.1" y="209.7">4</text>
<text x="155.6" y="209.7">5</text>
<text x="163.1" y="206.2">C:\Documents and Settings\Darryl\Designtech PCBs\Protel\ASL\KiwiSAT\KiwiSat rev2\Protel\KiwiSat rev2.ddb - Documents\fec.sch</text>
<text x="189.1" y="209.7">6</text>
<text x="222.6" y="209.7">7</text>
<text x="230.8" y="206.2">13-Aug-2008</text>
<text x="243.8" y="206.2">12:24:43</text>
<text x="256.1" y="209.7">8</text>
<text x="256.8" y="206.2">11</text>
<text x="260.3" y="206.2">of</text>
<text x="262.9" y="206.2">11</text>
</g>
</svg>
